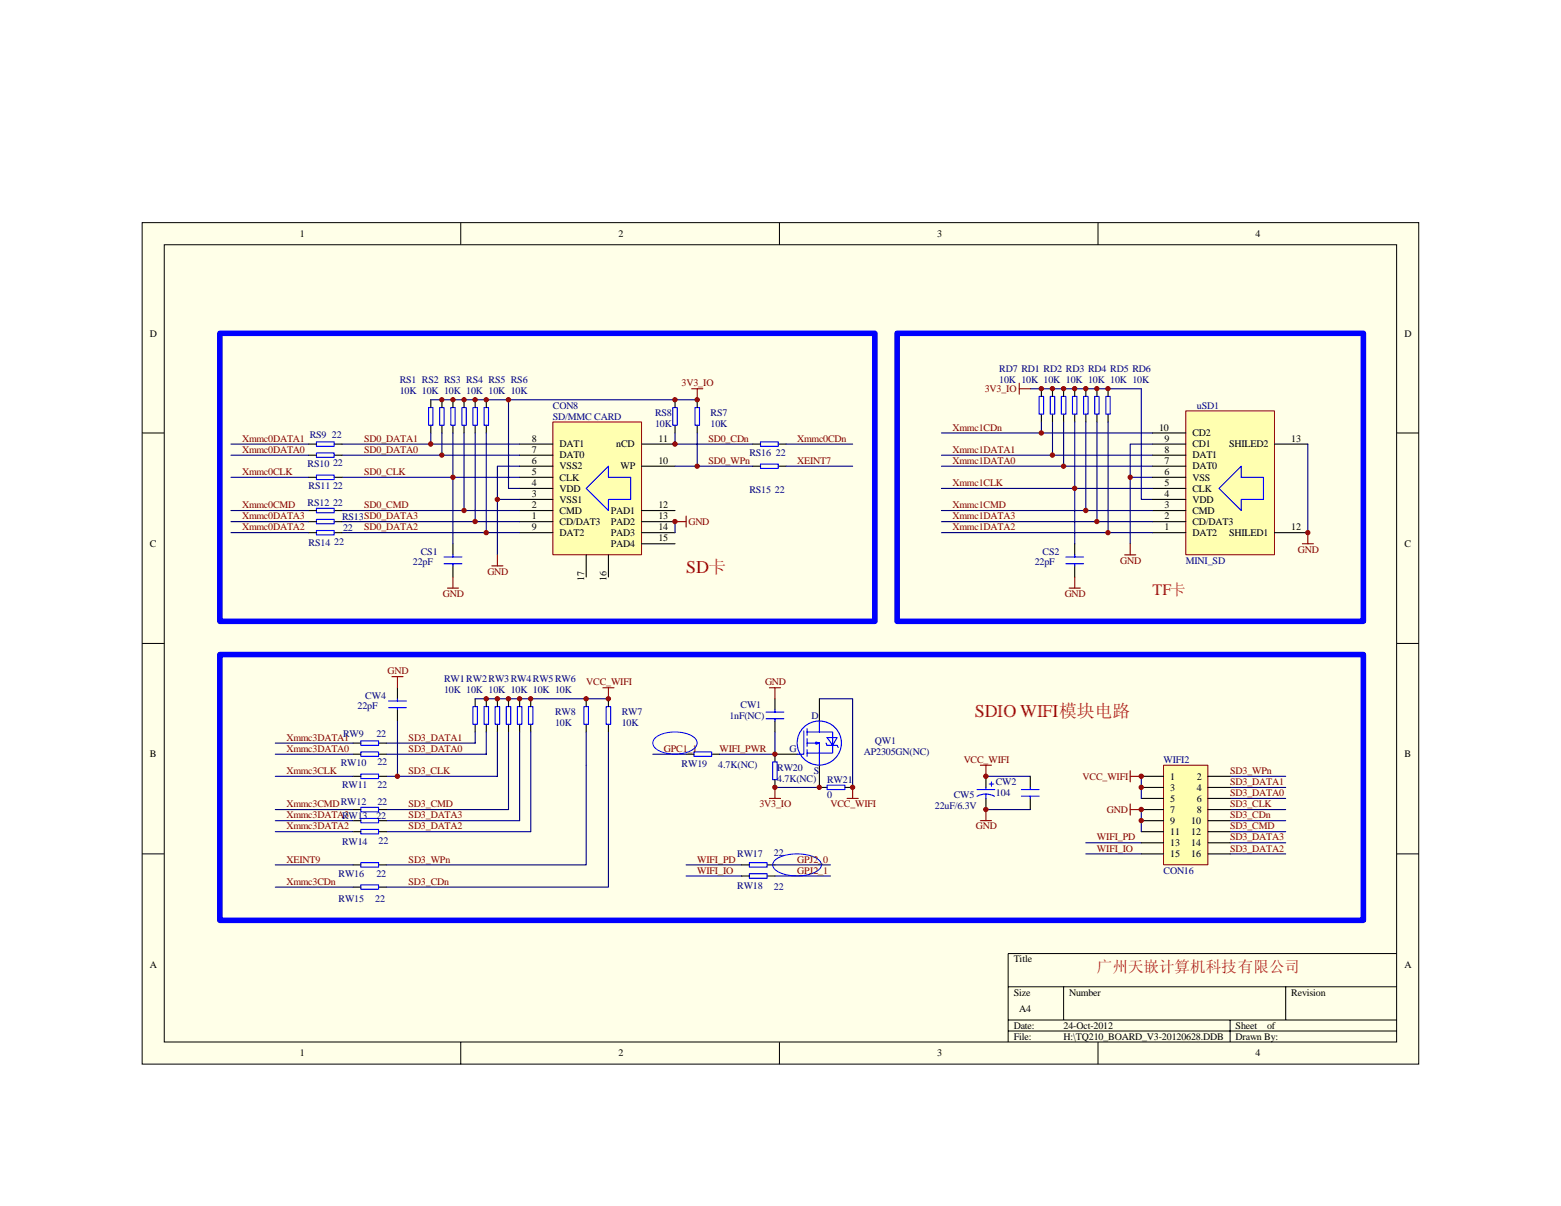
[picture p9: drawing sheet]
<svg xmlns="http://www.w3.org/2000/svg" width="279mm" height="216mm" viewBox="0 0 279 216" stroke-linecap="round" stroke-linejoin="round" font-family="sans-serif">
<path d="M25.4 39.9h228.5v150.6h-228.5z" fill="#ffffe8"/>
<g fill="none" stroke="#000" stroke-width=".18">
<path d="M25.4 39.9h228.5v150.6h-228.5zM82.5 39.9v3.9M139.5 39.9v3.9M196.5 39.9v3.9M29.4 43.8h220.6v142.7h-220.6zM25.4 77.5h4M250 77.5h4M25.4 115.2h4M250 115.2h4M25.4 152.9h4M250 152.9h4M180.4 176.7h69.6"/>
<path d="M190.4 176.7v5.9M230.1 176.7v5.9M250 170.7h-69.6v15.9M82.5 186.6v3.9M139.5 186.6v3.9M180.4 182.6h69.6M180.4 184.6h69.6M196.5 186.6v3.9M220.2 182.6v4"/>
</g>
<g fill="none" stroke="#000" stroke-width=".2">
<path d="M55.2 79.5h1.4M59.8 79.5h1.4M77.1 71.6v1.4M77.1 76.1v1.4M79.1 71.6v1.4M79.1 76.1v1.4M81.1 71.6v1.4M81.1 76.1v1.4M83.1 71.6v1.4M83.1 76.1v1.4M85 71.6v1.4M85 76.1v1.4"/>
<path d="M87 71.6v1.4M87 76.1v1.4M120.8 71.6v1.4M120.8 76.1v1.4M124.8 71.6v1.4M124.8 76.1v1.4M134.7 79.5h1.4M139.3 79.5h1.4M55.2 81.5h1.4M55.2 85.4h1.4M55.2 91.4h1.4M55.2 93.4h1.4"/>
<path d="M55.2 95.4h1.4M59.8 81.5h1.4M59.8 85.4h1.4M59.8 91.4h1.4M59.8 93.4h1.4M59.8 95.4h1.4M134.7 83.5h1.4M139.3 83.5h1.4"/>
</g>
<g fill="none" stroke="#00f" stroke-width=".2">
<path d="M56.6 79.1h3.2v.8h-3.2zM76.7 73h.8v3.1h-.8zM78.7 73h.8v3.1h-.8zM80.7 73h.8v3.1h-.8zM82.7 73h.8v3.1h-.8zM84.6 73h.8v3.1h-.8zM86.6 73h.8v3.1h-.8zM120.4 73h.8v3.1h-.8zM124.4 73h.8v3.1h-.8zM136.1 79.1h3.2v.8h-3.2zM56.6 81.1h3.2v.8h-3.2zM56.6 85h3.2v.9h-3.2z"/>
<path d="M56.6 91h3.2v.8h-3.2zM56.6 93h3.2v.8h-3.2zM56.6 95h3.2v.8h-3.2zM136.1 83.1h3.2v.8h-3.2z"/>
</g>
<g fill="none" stroke="#000080" stroke-width=".2">
<path d="M41.3 79.5h13.9M77.1 71.6h47.7M77.1 77.5v2h-15.9M79.1 77.5v4h-17.9M81.1 77.5v7.9h-19.9M83.1 77.5v13.9h-21.9M85 77.5v15.9h-23.8M87 77.5v17.9h-25.8M41.3 81.5h13.9M41.3 85.4h13.9M41.3 91.4h13.9M41.3 93.4h13.9"/>
<path d="M41.3 95.4h13.9"/>
</g>
<path d="M123.8 69.6h2M124.8 69.6v2" fill="none" stroke="#800000" stroke-width=".2"/>
<path d="M99 75.6h15.8v23.7h-15.8z" fill="#ffffb0"/>
<path d="M99 75.5h15.8v23.8h-15.8z" fill="none" stroke="#800000" stroke-width=".18"/>
<g fill="none" stroke="#000" stroke-width=".2">
<path d="M93 79.5h6M114.9 79.5h5.9M186.4 69.6v1.4M186.4 74.1v1.4M188.4 69.6v1.4M188.4 74.1v1.4M190.4 69.6v1.4M190.4 74.1v1.4M192.4 69.6v1.4M192.4 74.1v1.4M194.4 69.6v1.4M194.4 74.1v1.4"/>
<path d="M196.3 69.6v1.4M196.3 74.1v1.4M198.3 69.6v1.4M198.3 74.1v1.4M93 81.5h6M93 83.5h6M93 85.4h6M93 87.4h6M93 89.4h6M93 91.4h6M93 93.4h6M93 95.4h6"/>
<path d="M104.9 99.3v4M108.9 99.3v4M114.9 83.5h5.9M114.9 91.4h5.9M114.9 93.4h5.9M114.9 95.4h5.9M114.9 97.3h5.9"/>
</g>
<path d="M186 71h.8v3.1h-.8zM188 71h.8v3.1h-.8zM190 71h.8v3.1h-.8zM192 71h.8v3.1h-.8zM194 71h.8v3.1h-.8zM195.9 71h.8v3.1h-.8zM197.9 71h.8v3.1h-.8zM108.9 83.5v1.9h4v4h-4v2l-4-4z" fill="none" stroke="#00f" stroke-width=".2"/>
<g fill="none" stroke="#000080" stroke-width=".2">
<path d="M77.1 79.5h15.9M91 71.6v15.8h2M120.8 77.5v2h13.9M124.8 77.5v6M140.7 79.5h11.9M184.4 69.6h19.9v19.8h2M188.4 75.5v6M190.4 75.5v8M192.4 75.5v11.9M194.4 75.5v15.9M196.3 75.5v17.9M79.1 81.5h13.9"/>
<path d="M81.1 85.4h11.9M83.1 91.4h9.9M85 93.4h8M87 95.4h6M89 89.4h4M93 83.5h-4v15.8M120.8 83.5h13.9M120.8 93.4v2M140.7 83.5h11.9M206.3 85.4h-4v11.9"/>
</g>
<path d="M182.4 68.6v2M182.4 69.6h2M89 99.3v2M120.8 93.4h2M122.8 92.4v2M201.3 99.3h2M202.3 97.3v2M233.1 97.3h2M234.1 95.4v1.9M88 101.3h2" fill="none" stroke="#800000" stroke-width=".2"/>
<path d="M212.3 73.6h15.8v25.7h-15.8z" fill="#ffffb0"/>
<path d="M212.2 73.6h15.9v25.7h-15.9z" fill="none" stroke="#800000" stroke-width=".18"/>
<g fill="none" stroke="#000" stroke-width=".2">
<path d="M206.3 79.5h5.9M206.3 77.5h5.9M228.1 79.5h6M206.3 83.5h5.9M206.3 81.5h5.9M206.3 85.4h5.9M206.3 87.4h5.9M206.3 89.4h5.9M206.3 91.4h5.9M206.3 95.4h5.9M206.3 93.4h5.9M228.1 95.4h6"/>
<path d="M63.2 135h1.4M63.2 133h1.4M63.2 139h1.4M67.8 135h1.4M67.8 133h1.4M67.8 139h1.4M85 125.1v1.4M85 129.7v1.3M87 125.1v1.4M87 129.7v1.3M89 125.1v1.4M89 129.7v1.3"/>
<path d="M91 125.1v1.4M91 129.7v1.3M93 125.1v1.4M93 129.7v1.3M95 125.1v1.4M95 129.7v1.3M104.9 125.1v1.4M104.9 129.7v1.3M108.9 125.1v1.4M108.9 129.7v1.3M122.8 135h1.4M127.4 135h1.4"/>
<path d="M138.7 125.1v2M138.7 129.1v1.9M138.7 139.6v1.4M142.7 135h-4v1.4M146.7 137v4h1.3M146.7 125.1v4M184.4 139v2M63.2 144.9h1.4M63.2 146.9h1.4M63.2 148.9h1.4M63.2 158.8h1.4M63.2 154.8h1.4"/>
<path d="M67.8 144.9h1.4M67.8 146.9h1.4M67.8 148.9h1.4M67.8 158.8h1.4M67.8 154.8h1.4M132.7 154.8h1.4M132.7 156.8h1.4M137.3 154.8h1.4M137.3 156.8h1.4M151.2 141h1.4M184.4 142.9v2"/>
</g>
<g fill="none" stroke="#00f" stroke-width=".2">
<path d="M222.2 83.5v1.9h3.9v4h-3.9v2l-4-4zM64.6 132.6h3.2v.8h-3.2zM64.6 134.6h3.2v.8h-3.2zM64.6 138.6h3.2v.8h-3.2zM84.6 126.5h.8v3.2h-.8zM86.6 126.5h.8v3.2h-.8zM88.6 126.5h.8v3.2h-.8zM90.6 126.5h.8v3.2h-.8zM92.6 126.5h.8v3.2h-.8zM94.6 126.5h.8v3.2h-.8zM104.5 126.5h.8v3.2h-.8zM108.5 126.5h.8v3.2h-.8z"/>
<path d="M124.2 134.6h3.2v.8h-3.2zM137.1 127.5h3.2M137.1 128.7h3.2M138.3 136.4h.8v3.2h-.8zM138.7 127.1v.4M138.7 128.7v.4M143.9 130.9v4.1h-1.2M144.5 133h2.2v4M144.5 130.5v1.1M144.5 132.2v1.4M144.5 134.2v1.2M146 132.8l.7 .2-.7 .2z"/>
<path d="M146.7 129.1v1.9h-2.2M146.7 131h2.3v3.8h-4.5M147.8 133l.2 .4h1.8l.2 .4M148 132h1.8l-.8 1.4zM64.6 144.5h3.2v.8h-3.2zM64.6 146.5h3.2v.8h-3.2zM64.6 148.5h3.2v.8h-3.2zM64.6 158.4h3.2v.8h-3.2zM64.6 154.4h3.2v.8h-3.2zM134.1 154.4h3.2v.8h-3.2zM134.1 156.4h3.2v.8h-3.2zM148 140.6h3.2v.8h-3.2z"/>
<path d="M182.8 141.4h3.2M182.8 142.5h3.2M184.4 141v.4M184.4 142.5v.4"/>
<circle cx="146.6" cy="133" r="4"/>
</g>
<g fill="none" stroke="#000080" stroke-width=".2">
<path d="M186.4 75.5v2M206.3 79.5h-4v5.9M234.1 79.5v15.9M49.3 135h13.9M49.3 133h13.9M49.3 139h13.9M85 125.1h23.9M85 131v2h-15.8M87 131v4h-17.8M89 131v8h-19.8M91 131v13.9h-21.8M93 131v15.9h-23.8"/>
<path d="M95 131v17.9h-25.8M104.9 131v23.8h-35.7M108.9 131v27.8h-39.7M116.8 135h6M138.7 131v4h-9.9M146.7 125.1h5.9v15.9M220.2 139h9.9M49.3 144.9h13.9M49.3 146.9h13.9M49.3 148.9h13.9M49.3 154.8h13.9M49.3 158.8h13.9"/>
<path d="M122.8 154.8h9.9M122.8 156.8h9.9M138.7 141h8M138.7 154.8h9.9M138.7 156.8h9.9M194.4 150.9h9.9M194.4 152.9h9.9M220.2 141h9.9M220.2 144.9h9.9M220.2 146.9h9.9M220.2 148.9h9.9M220.2 142.9h9.9"/>
<path d="M220.2 150.9h9.9M220.2 152.9h9.9"/>
</g>
<g fill="none" stroke="#800000" stroke-width=".2">
<path d="M107.9 123.1h2M108.9 123.1v2M137.7 123.1h2M138.7 123.1v2M175.5 137h2M176.5 137v2M202.3 138v2M202.3 139h2M137.7 142.9h2M138.7 141v1.9M151.6 142.9h2M152.6 141v1.9"/>
<path d="M175.5 146.9h2M176.5 144.9v2M202.3 143.9v2M202.3 144.9h2"/>
</g>
<path d="M208.3 137h7.9v17.8h-7.9z" fill="#ffffb0"/>
<path d="M208.3 137h7.9v17.8h-7.9z" fill="none" stroke="#800000" stroke-width=".18"/>
<g fill="none" stroke="#000" stroke-width=".2">
<path d="M81.1 97.3v2M192.4 97.3v2M81.1 101.3v2M192.4 101.3v2M71.1 123.1v2M71.1 127.1v2M176.5 139v2M204.3 139h4M216.2 139h4M176.5 142.9v2M204.3 141h4M204.3 142.9h4"/>
<path d="M204.3 144.9h4M204.3 146.9h4M204.3 148.9h4M204.3 150.9h4M204.3 152.9h4M216.2 141h4M216.2 142.9h4M216.2 144.9h4M216.2 146.9h4M216.2 148.9h4M216.2 150.9h4M216.2 152.9h4"/>
</g>
<g fill="none" stroke="#000080" stroke-width=".2">
<path d="M168.5 77.5h37.8M198.3 75.5v19.9M81.1 85.4v11.9M168.5 81.5h37.8M168.5 83.5h37.8M168.5 87.4h37.8M168.5 91.4h37.8M168.5 93.4h37.8M168.5 95.4h37.8M192.4 87.4v9.9M71.1 129.1v9.9M176.5 139h7.9"/>
<path d="M204.3 139v3.9M176.5 144.9h7.9M204.3 144.9v4"/>
</g>
<g fill="none" stroke="#00f" stroke-width=".2">
<path d="M79.5 99.7h3.2M81.1 99.3v.4M190.8 99.7h3.2M192.4 99.3v.4M79.5 100.9h3.2M81.1 100.9v.4M190.8 100.9h3.2M192.4 100.9v.4M69.6 126.7h3.1M69.6 125.5h3.1M71.1 125.1v.4M71.1 126.7v.4"/>
<path d="M177.5 140v.8M174.9 142.6a3.3 3.3 0 0 1 3.1 0M174.9 141.4h3.2M176.5 141v.4M176.5 142.2v.7M177.1 140.4h.8"/>
</g>
<path d="M80.1 105.3h2M81.1 103.3v2M191.4 105.3h2M192.4 103.3v2M70.1 121.1h2M71.1 121.1v2" fill="none" stroke="#800000" stroke-width=".2"/>
<path d="M117.2 132.1a6.3 6.3 0 0 1 7.2 0 1.25 1.25 0 0 1-.5 2.2 6.5 6.5 0 0 1-6.7-.4 1.15 1.15 0 0 1 0-1.8zM138.6 154.1a7.2 7.2 0 0 1 6.5-.9 2.4 2.4 0 0 1 1.9 1.6 1.79 1.79 0 0 1-1.3 1.4 8.2 8.2 0 0 1-6.7-.3 1.16 1.16 0 0 1-.4-1.8z" fill="none" stroke="#00f" stroke-width=".18"/>
<g fill="#800000" stroke="#800000" stroke-width=".18">
<circle cx="186.4" cy="69.6" r=".39"/>
<circle cx="188.4" cy="69.6" r=".39"/>
<circle cx="190.4" cy="69.6" r=".39"/>
<circle cx="192.4" cy="69.6" r=".39"/>
<circle cx="194.3" cy="69.6" r=".39"/>
<circle cx="196.3" cy="69.6" r=".38"/>
<circle cx="198.3" cy="69.6" r=".38"/>
<circle cx="202.3" cy="85.4" r=".39"/>
<circle cx="234.1" cy="95.4" r=".38"/>
<circle cx="124.8" cy="71.6" r=".39"/>
<circle cx="120.8" cy="71.6" r=".39"/>
<circle cx="79.1" cy="71.6" r=".38"/>
<circle cx="81.1" cy="71.6" r=".38"/>
<circle cx="83.1" cy="71.6" r=".38"/>
<circle cx="85" cy="71.6" r=".39"/>
<circle cx="87" cy="71.6" r=".39"/>
<circle cx="77.1" cy="79.5" r=".39"/>
<circle cx="79.1" cy="81.5" r=".38"/>
<circle cx="81.1" cy="85.4" r=".39"/>
<circle cx="83.1" cy="91.4" r=".39"/>
<circle cx="85" cy="93.4" r=".39"/>
<circle cx="87" cy="95.4" r=".39"/>
<circle cx="120.8" cy="93.4" r=".39"/>
<circle cx="120.8" cy="79.5" r=".39"/>
<circle cx="124.8" cy="83.5" r=".39"/>
<circle cx="91" cy="71.6" r=".39"/>
<circle cx="89" cy="89.4" r=".39"/>
<circle cx="176.5" cy="144.9" r=".39"/>
<circle cx="176.5" cy="139" r=".39"/>
<circle cx="108.9" cy="125.1" r=".39"/>
<circle cx="104.9" cy="125.1" r=".39"/>
<circle cx="87" cy="125.1" r=".39"/>
<circle cx="89" cy="125.1" r=".39"/>
<circle cx="91" cy="125.1" r=".39"/>
<circle cx="93" cy="125.1" r=".39"/>
<circle cx="95" cy="125.1" r=".38"/>
<circle cx="204.3" cy="139" r=".39"/>
<circle cx="204.3" cy="144.9" r=".39"/>
<circle cx="204.3" cy="140.9" r=".39"/>
<circle cx="204.3" cy="146.9" r=".39"/>
<circle cx="71.1" cy="139" r=".39"/>
<circle cx="138.7" cy="140.9" r=".39"/>
<circle cx="138.7" cy="135" r=".39"/>
<circle cx="146.6" cy="140.9" r=".38"/>
<circle cx="152.6" cy="140.9" r=".39"/>
<circle cx="198.3" cy="95.4" r=".38"/>
<circle cx="196.3" cy="93.4" r=".38"/>
<circle cx="194.3" cy="91.4" r=".39"/>
<circle cx="192.4" cy="87.4" r=".39"/>
<circle cx="190.4" cy="83.5" r=".39"/>
<circle cx="188.4" cy="81.5" r=".39"/>
<circle cx="186.4" cy="77.5" r=".39"/>
</g>
<path d="M39.3 59.7h117.3v51.5h-117.3zM160.6 59.7h83.4v51.5h-83.4zM39.3 117.2h204.7v47.6h-204.7z" fill="none" stroke="#00f" stroke-width=".99"/>
<g font-size="3.2" fill="#f00">
<text x="122.8" y="102.5">SD卡</text>
<text x="174.5" y="128.3">SDIO WIFI模块电路</text>
</g>
<text font-size="2.9" fill="#f00" x="206.3" y="106.6">TF卡</text>
<text font-size="2.8" fill="#f00" x="196.3" y="174">广州天嵌计算机科技有限公司</text>
<g font-size="1.8">
<text x="53.7" y="42.4">1</text>
<text x="110.7" y="42.4">2</text>
<text x="167.7" y="42.4">3</text>
<text x="224.7" y="42.4">4</text>
<text x="26.8" y="60.3">D</text>
<text x="251.4" y="60.3">D</text>
<text x="207.5" y="77.1">10</text>
<text x="95.2" y="81.1">7</text>
<text x="95.2" y="79.1">8</text>
<text x="95.2" y="83.1">6</text>
<text x="100.2" y="82.1">DAT0</text>
<text x="100.2" y="80.1">DAT1</text>
<text x="110.3" y="80.1">nCD</text>
<text x="117.8" y="79.1">11</text>
<text x="117.8" y="83.1">10</text>
<text x="208.4" y="83.1">7</text>
<text x="208.4" y="81.1">8</text>
<text x="208.4" y="79.1">9</text>
<text x="213.4" y="82.1">DAT1</text>
<text x="213.4" y="80.1">CD1</text>
<text x="213.4" y="78.1">CD2</text>
<text x="220" y="80.1">SHILED2</text>
<text x="231.1" y="79.1">13</text>
<text x="95.2" y="85">5</text>
<text x="95.2" y="87">4</text>
<text x="95.2" y="89">3</text>
<text x="100.2" y="84">VSS2</text>
<text x="100.2" y="86">CLK</text>
<text x="100.2" y="88">VDD</text>
<text x="100.2" y="90">VSS1</text>
<text x="111.1" y="84">WP</text>
<text x="208.4" y="85">6</text>
<text x="208.4" y="87">5</text>
<text x="208.4" y="89">4</text>
<text x="213.4" y="84">DAT0</text>
<text x="213.4" y="86">VSS</text>
<text x="213.4" y="88">CLK</text>
<text x="213.4" y="90">VDD</text>
<text x="95.2" y="91">2</text>
<text x="95.2" y="93">1</text>
<text x="95.2" y="95">9</text>
<text x="100.2" y="92">CMD</text>
<text x="100.2" y="94">CD/DAT3</text>
<text x="100.2" y="95.9">DAT2</text>
<text x="109.3" y="94">PAD2</text>
<text x="109.3" y="92">PAD1</text>
<text x="109.3" y="95.9">PAD3</text>
<text x="117.8" y="93">13</text>
<text x="117.8" y="91">12</text>
<text x="117.8" y="95">14</text>
<text x="208.4" y="91">3</text>
<text x="208.4" y="95">1</text>
<text x="208.4" y="93">2</text>
<text x="213.4" y="92">CMD</text>
<text x="213.4" y="95.9">DAT2</text>
<text x="213.4" y="94">CD/DAT3</text>
<text x="220" y="95.9">SHILED1</text>
<text x="231.1" y="95">12</text>
<text x="26.8" y="97.9">C</text>
<text x="109.3" y="97.9">PAD4</text>
<text x="117.8" y="96.9">15</text>
<text x="251.4" y="97.9">C</text>
<text x="104.6" y="104.1" transform="rotate(-90 104.6 104.1)">17</text>
<text x="108.5" y="104.1" transform="rotate(-90 108.5 104.1)">16</text>
<text x="26.8" y="135.6">B</text>
<text x="251.4" y="135.6">B</text>
<text x="209.4" y="139.6">1</text>
<text x="209.4" y="141.5">3</text>
<text x="209.4" y="143.5">5</text>
<text x="214.2" y="139.6">2</text>
<text x="214.2" y="141.5">4</text>
<text x="214.2" y="143.5">6</text>
<text x="209.4" y="145.5">7</text>
<text x="209.4" y="147.5">9</text>
<text x="209.4" y="149.5">11</text>
<text x="213.2" y="147.5">10</text>
<text x="213.2" y="149.5">12</text>
<text x="214.2" y="145.5">8</text>
<text x="209.4" y="151.4">13</text>
<text x="209.4" y="153.4">15</text>
<text x="213.2" y="151.4">14</text>
<text x="213.2" y="153.4">16</text>
<text x="26.8" y="173.2">A</text>
<text x="181.4" y="172.3">Title</text>
<text x="251.4" y="173.2">A</text>
<text x="181.4" y="178.2">Size</text>
<text x="191.4" y="178.2">Number</text>
<text x="231.1" y="178.2">Revision</text>
<text x="181.4" y="184.2">Date:</text>
<text x="182.4" y="181.2">A4</text>
<text x="190.4" y="184.2">24-Oct-2012</text>
<text x="221.2" y="184.2">Sheet</text>
<text x="226.8" y="184.2">of</text>
<text x="53.7" y="189.1">1</text>
<text x="110.7" y="189.1">2</text>
<text x="167.7" y="189.1">3</text>
<text x="181.4" y="186.1">File:</text>
<text x="190.4" y="186.1">H:\TQ210_BOARD_V3-20120628.DDB</text>
<text x="221.2" y="186.1">Drawn By:</text>
<text x="224.7" y="189.1">4</text>
</g>
<g font-size="1.8" fill="#000080">
<text x="71.5" y="68.6">RS1 RS2 RS3 RS4 RS5 RS6</text>
<text x="71.5" y="70.6">10K 10K 10K 10K 10K 10K</text>
<text x="178.9" y="66.6">RD7 RD1 RD2 RD3 RD4 RD5 RD6</text>
<text x="178.9" y="68.6">10K 10K 10K 10K 10K 10K 10K</text>
<text x="99" y="73.1">CON8</text>
<text x="99" y="75.1">SD/MMC CARD</text>
<text x="117.2" y="74.5">RS8</text>
<text x="117.2" y="76.5">10K</text>
<text x="127.2" y="74.5">RS7</text>
<text x="127.2" y="76.5">10K</text>
<text x="214.2" y="73.1">uSD1</text>
<text x="55.1" y="83.7">RS10</text>
<text x="55.4" y="78.5">RS9 22</text>
<text x="59.6" y="83.4">22</text>
<text x="134.1" y="81.7">RS16 22</text>
<text x="55.2" y="87.6">RS11 22</text>
<text x="134.1" y="88.2">RS15 22</text>
<text x="55.1" y="90.6">RS12 22</text>
<text x="61.2" y="93.2">RS13SD0_DATA3</text>
<text x="61.4" y="95.1">22</text>
<text x="55.2" y="97.7">RS14</text>
<text x="59.8" y="97.5">22</text>
<text x="73.9" y="101.1">22pF</text>
<text x="75.3" y="99.3">CS1</text>
<text x="185.2" y="101.1">22pF</text>
<text x="186.6" y="99.3">CS2</text>
<text x="212.2" y="100.9">MINI_SD</text>
<text x="65.4" y="125.1">CW4</text>
<text x="79.5" y="122.1">RW1RW2RW3RW4RW5RW6</text>
<text x="79.5" y="124.1">10K 10K 10K 10K 10K 10K</text>
<text x="64" y="126.9">22pF</text>
<text x="99.4" y="128.1">RW8</text>
<text x="99.4" y="130">10K</text>
<text x="111.3" y="128.1">RW7</text>
<text x="111.3" y="130">10K</text>
<text x="130.6" y="128.7">1nF(NC)</text>
<text x="132.5" y="126.7">CW1</text>
<text x="145.3" y="128.7">D</text>
<text x="61" y="137.2">RW10</text>
<text x="61.4" y="132">RW9</text>
<text x="67.4" y="132">22</text>
<text x="67.6" y="137">22</text>
<text x="122" y="137.4">RW19</text>
<text x="128.6" y="137.6">4.7K(NC)</text>
<text x="139.1" y="138">RW20</text>
<text x="141.3" y="134.6">G</text>
<text x="154.6" y="135.2">AP2305GN(NC)</text>
<text x="156.6" y="133.2">QW1</text>
<text x="208.3" y="136.6">WIFI2</text>
<text x="61.2" y="141.1">RW11</text>
<text x="67.6" y="141.1">22</text>
<text x="139.1" y="140">4.7K(NC)</text>
<text x="145.7" y="138.6">S</text>
<text x="148" y="140.1">RW21</text>
<text x="148" y="142.9">0</text>
<text x="170.7" y="142.9">CW5</text>
<text x="178.2" y="140.5">CW2</text>
<text x="178.2" y="142.5">104</text>
<text x="61.2" y="146.7">RW13</text>
<text x="67.4" y="146.7">22</text>
<text x="67.6" y="144.1">22</text>
<text x="167.3" y="144.9">22uF/6.3V</text>
<text x="61.2" y="151.3">RW14</text>
<text x="67.8" y="151">22</text>
<text x="132" y="153.4">RW17</text>
<text x="138.5" y="153.2">22</text>
<text x="60.6" y="161.6">RW15</text>
<text x="60.6" y="157">RW16</text>
<text x="67.2" y="161.6">22</text>
<text x="67.4" y="157">22</text>
<text x="132" y="159.2">RW18</text>
<text x="138.5" y="159.4">22</text>
<text x="208.3" y="156.4">CON16</text>
</g>
<g font-size="1.8" fill="#800000">
<text x="122" y="69.2">3V3_IO</text>
<text x="176.3" y="70.2">3V3_IO</text>
<text x="170.5" y="77.1">Xmmc1CDn</text>
<text x="43.3" y="81.1">Xmmc0DATA0</text>
<text x="43.3" y="79.1">Xmmc0DATA1</text>
<text x="65.2" y="81.1">SD0_DATA0</text>
<text x="65.2" y="79.1">SD0_DATA1</text>
<text x="126.8" y="83.1">SD0_WPn</text>
<text x="126.8" y="79.1">SD0_CDn</text>
<text x="142.7" y="83.1">XEINT7</text>
<text x="142.7" y="79.1">Xmmc0CDn</text>
<text x="170.5" y="83.1">Xmmc1DATA0</text>
<text x="170.5" y="81.1">Xmmc1DATA1</text>
<text x="43.3" y="85">Xmmc0CLK</text>
<text x="65.2" y="85">SD0_CLK</text>
<text x="170.5" y="87">Xmmc1CLK</text>
<text x="43.3" y="91">Xmmc0CMD</text>
<text x="43.3" y="95">Xmmc0DATA2</text>
<text x="43.3" y="93">Xmmc0DATA3</text>
<text x="65.2" y="95">SD0_DATA2</text>
<text x="65.2" y="91">SD0_CMD</text>
<text x="123.2" y="94">GND</text>
<text x="170.5" y="91">Xmmc1CMD</text>
<text x="170.5" y="95">Xmmc1DATA2</text>
<text x="170.5" y="93">Xmmc1DATA3</text>
<text x="200.5" y="100.9">GND</text>
<text x="232.3" y="98.9">GND</text>
<text x="79.3" y="106.8">GND</text>
<text x="87.2" y="102.9">GND</text>
<text x="190.6" y="106.8">GND</text>
<text x="69.4" y="120.7">GND</text>
<text x="104.9" y="122.7">VCC_WIFI</text>
<text x="136.9" y="122.7">GND</text>
<text x="51.3" y="134.6">Xmmc3DATA0</text>
<text x="51.3" y="132.6">Xmmc3DATA1</text>
<text x="73.1" y="134.6">SD3_DATA0</text>
<text x="73.1" y="132.6">SD3_DATA1</text>
<text x="118.8" y="134.6">GPC1_1</text>
<text x="128.8" y="134.6">WIFI_PWR</text>
<text x="172.5" y="136.6">VCC_WIFI</text>
<text x="51.3" y="138.6">Xmmc3CLK</text>
<text x="73.1" y="138.6">SD3_CLK</text>
<text x="193.8" y="139.6">VCC_WIFI</text>
<text x="220.2" y="142.5">SD3_DATA0</text>
<text x="220.2" y="140.5">SD3_DATA1</text>
<text x="220.2" y="138.6">SD3_WPn</text>
<text x="51.3" y="144.5">Xmmc3CMDRW12</text>
<text x="51.3" y="148.5">Xmmc3DATA2</text>
<text x="51.3" y="146.5">Xmmc3DATA3</text>
<text x="73.1" y="148.5">SD3_DATA2</text>
<text x="73.1" y="146.5">SD3_DATA3</text>
<text x="73.1" y="144.5">SD3_CMD</text>
<text x="135.9" y="144.5">3V3_IO</text>
<text x="148.6" y="144.5">VCC_WIFI</text>
<text x="174.7" y="148.5">GND</text>
<text x="198.1" y="145.5">GND</text>
<text x="220.2" y="148.5">SD3_CMD</text>
<text x="220.2" y="144.5">SD3_CLK</text>
<text x="220.2" y="146.5">SD3_CDn</text>
<text x="51.3" y="154.4">XEINT9</text>
<text x="73.1" y="154.4">SD3_WPn</text>
<text x="124.8" y="154.4">WIFI_PD</text>
<text x="142.7" y="154.4">GPJ2_0</text>
<text x="196.3" y="150.5">WIFI_PD</text>
<text x="196.3" y="152.4">WIFI_IO</text>
<text x="220.2" y="152.4">SD3_DATA2</text>
<text x="220.2" y="150.5">SD3_DATA3</text>
<text x="51.3" y="158.4">Xmmc3CDn</text>
<text x="73.1" y="158.4">SD3_CDn</text>
<text x="124.8" y="156.4">WIFI_IO</text>
<text x="142.7" y="156.4">GPJ2_1</text>
</g>
</svg>
